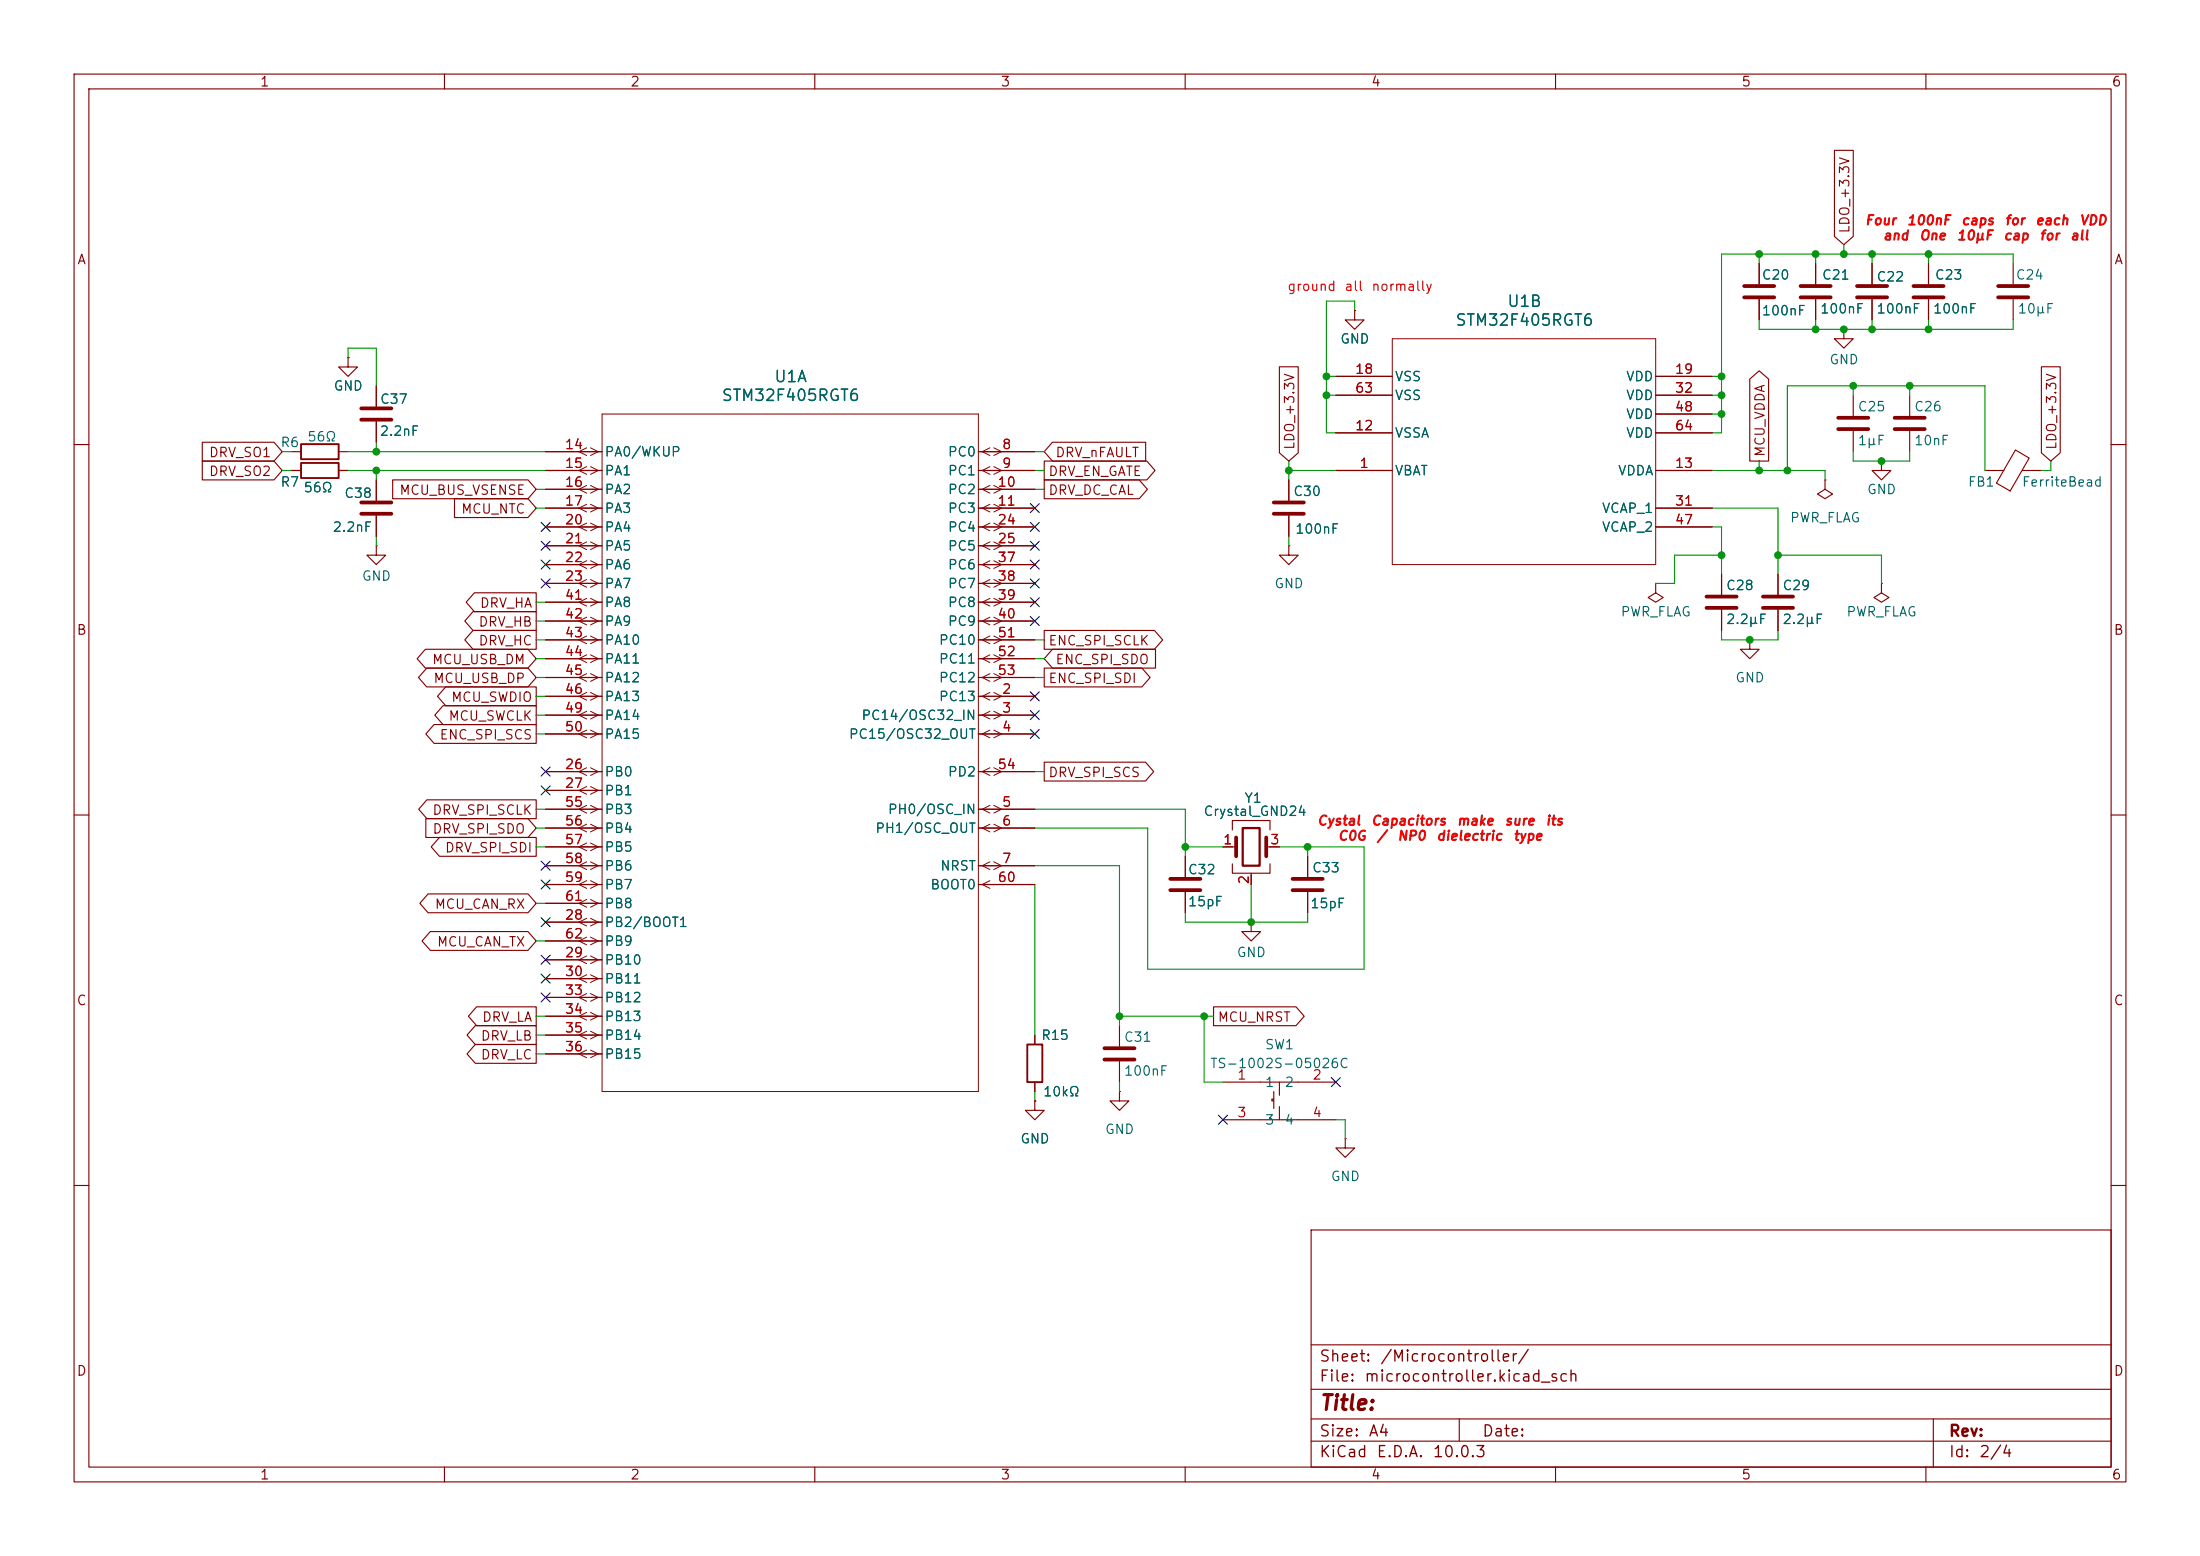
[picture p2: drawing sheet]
<svg xmlns="http://www.w3.org/2000/svg" width="297mm" height="210mm" viewBox="0 0 297 210" stroke-linecap="round" stroke-linejoin="round" font-family="sans-serif">
<g fill="none" stroke="#840000" stroke-width=".15">
<path d="M10 10h277v190h-277zM12 12h273v186h-273zM60 10v2M110 10v2M160 10v2M210 10v2M260 10v2M237.5 35.6v2.8M245.1 35.6v2.8M247.6 20.3h2.6v11.6l-1.3 1.1-1.3-1.1zM252.7 35.6v2.8M260.3 35.6v2.8"/>
<path d="M271.8 35.6v2.8M27.3 59.7h9.7l1.1 1.3-1.1 1.2h-9.7zM47 48.3v1.2h1.3l-1.3 1.3-1.3-1.3h1.3M47 48.3h.1M50.8 52.1v2.8M50.8 56.9v2.8M142.1 59.7h12.6v2.5h-12.6l-1.1-1.2zM172.7 49.5h2.6v11.6l-1.3 1.1-1.3-1.1zM180.3 58.4h7.7M180.3 50.8h7.7M180.3 53.3h7.7M182.9 41.9v1.3h1.2l-1.2 1.3-1.3-1.3h1.3"/>
<path d="M182.9 41.9h.1M223.5 58.4h7.6M223.5 50.8h7.6M223.5 53.3h7.6M223.5 55.9h7.6M236.2 51.2l1.3-1.2 1.3 1.2v11h-2.6zM237.5 40.4v2.8M245.1 40.4v2.8M248.9 44.5v1.2h1.3l-1.3 1.3-1.3-1.3h1.3M248.9 44.5h.1M250.2 53.3v2.8M250.2 58.2v2.8"/>
<path d="M252.7 40.4v2.8M257.8 53.3v2.8M257.8 58.2v2.8M260.3 40.4v2.8M271.8 40.4v2.8M275.6 49.5h2.5v11.6l-1.2 1.1-1.3-1.1zM10 60h2M27.3 62.2h9.7l1.1 1.3-1.1 1.3h-9.7zM39.4 61h1.2M39.4 63.5h1.2M45.7 61h1.3M45.7 63.5h1.3"/>
<path d="M50.8 73.7v1.2h1.3l-1.3 1.3-1.3-1.3h1.3M50.8 73.7h.1M50.8 64.8v2.8M50.8 69.6v2.8M53 64.8h18.3l1.1 1.2-1.1 1.3h-18.3zM61.4 67.3h9.9l1.1 1.3-1.1 1.3h-9.9zM73.7 61h7.6M73.7 63.5h7.6M73.7 66h7.6M73.7 68.6h7.6M73.7 71.1h7.6M73.7 73.7h7.6"/>
<path d="M73.7 76.2h7.6M73.7 78.7h7.6M132.1 61h7.6M132.1 63.5h7.6M132.1 66h7.6M132.1 68.6h7.6M132.1 71.1h7.6M132.1 73.7h7.6M132.1 76.2h7.6M132.1 78.7h7.6M141 62.2h13.8l1.1 1.3-1.1 1.3h-13.8zM141 64.8h12.8l1.1 1.2-1.1 1.3h-12.8z"/>
<path d="M174 73.7v1.2h1.3l-1.3 1.3-1.3-1.3h1.3M174 73.7h.1M174 64.8v2.8M174 69.6v2.8M180.3 63.5h7.7M223.5 78.7v1.3l1 .6-1 .7-1-.7 1-.6M223.5 78.7h.1M223.5 63.5h7.6M223.5 68.6h7.6M223.5 71.1h7.6M232.4 77.5v2.8M240 77.5v2.8"/>
<path d="M246.4 64.8v1.2l1 .7-1 .6-1-.6 1-.7M246.4 64.8h.1M254 62.2v1.3h1.3l-1.3 1.3-1.3-1.3h1.3M254 62.2h.1M254 78.7v1.3l1 .6-1 .7-1-.7 1-.6M254 78.7h.1M268 63.5h2.5M272.1 60.7l1.8 1.1-2.5 4.5-1.9-1.1zM273 63.5h2.6M285 60h2M57.4 87.6h13.9l1.1 1.3-1.1 1.3h-13.9l-1.1-1.3zM57.6 90.2h13.7l1.1 1.2-1.1 1.3h-13.7l-1.1-1.3z"/>
<path d="M58.6 97.8h13.8v2.5h-13.8l-1.1-1.2zM59.8 95.2h12.6v2.6h-12.6l-1.1-1.3zM60.2 92.7h12.2v2.6h-12.2l-1.1-1.3zM63.9 82.5h8.5v2.6h-8.5l-1.2-1.3zM63.9 85.1h8.5v2.5h-8.5l-1.2-1.2zM64 80h8.4v2.6h-8.4l-1.1-1.3zM73.7 94h7.6M73.7 96.5h7.6M73.7 99.1h7.6M73.7 81.3h7.6M73.7 83.8h7.6M73.7 86.4h7.6"/>
<path d="M73.7 88.9h7.6M73.7 91.4h7.6M132.1 94h7.6M132.1 96.5h7.6M132.1 99.1h7.6M132.1 81.3h7.6M132.1 83.8h7.6M132.1 86.4h7.6M132.1 88.9h7.6M132.1 91.4h7.6M141 85.1h14.9l1.1 1.3-1.1 1.2h-14.9zM141 90.2h13.2l1.1 1.2-1.1 1.3h-13.2z"/>
<path d="M142.1 87.6h13.9v2.6h-13.9l-1.1-1.3zM232.4 82.3v2.8M236.2 86.4v1.2h1.3l-1.3 1.3-1.3-1.3h1.3M236.2 86.4h.1M240 82.3v2.8M10 110h2M57.5 110.5h13.8l1.1 1.3-1.1 1.2h-13.8zM57.6 107.9h14.8v2.6h-14.8l-1.1-1.3zM59.3 113h13.1v2.6h-13.1l-1.1-1.3zM73.7 114.3h7.6M73.7 109.2h7.6M73.7 111.8h7.6"/>
<path d="M73.7 116.8h7.6M73.7 104.1h7.6M73.7 106.7h7.6M73.7 119.4h7.6M132.1 109.2h7.6M132.1 111.8h7.6M132.1 116.8h7.6M132.1 104.1h7.6M132.1 119.4h7.6M141 102.9h13.6l1.2 1.2-1.2 1.3h-13.6zM160 115.6v2.8M165.1 114.3h1.8"/>
<path d="M166.4 112v-1.3h5v1.3M166.4 116.6v1.3h5v-1.3M168.9 117.9v1.5M170.9 114.3h1.8M176.5 115.6v2.8M285 110h2M57.8 120.6h13.5l1.1 1.3-1.1 1.3h-13.5l-1.1-1.3zM58.1 125.7h13.2l1.1 1.3-1.1 1.3h-13.2l-1.1-1.3zM64.2 138.4h8.2v2.6h-8.2l-1.1-1.3zM64.3 135.9h8.1v2.5h-8.1l-1.1-1.2zM73.7 124.5h7.6M73.7 129.5h7.6"/>
<path d="M73.7 132.1h7.6M73.7 134.6h7.6M73.7 137.2h7.6M73.7 139.7h7.6M73.7 121.9h7.6M73.7 127h7.6M139.7 139.7v1.3M151.1 138.4v2.8M160 120.4v2.8M163.8 135.9h11.2l1.1 1.3-1.1 1.2h-11.2zM168.9 124.5v1.2h1.3l-1.3 1.3-1.3-1.3h1.3M168.9 124.5h.1"/>
<path d="M176.5 120.4v2.8M64.2 141h8.2v2.5h-8.2l-1.1-1.3zM73.7 142.2h7.6M139.7 148.6v1.3h1.3l-1.3 1.2-1.3-1.2h1.3M139.7 148.6h.1M139.7 146.1v1.2M151.1 147.3v1.3h1.3l-1.3 1.3-1.2-1.3h1.2M151.1 147.3h.1M151.1 143.3v2.8M165.1 146.1h15.2M165.1 151.1h15.2M172 148.3h-.3v.3h.3"/>
<path d="M172 147.3v2.3M172.7 146.1v1.7M172.7 149.4v1.7M181.6 153.7v1.2h1.3l-1.3 1.3-1.3-1.3h1.3M181.6 153.7h.1M10 160h2M177 166h108v32h-108zM285 160h2M60 198v2M110 198v2M160 198v2M177 194.5h108"/>
<path d="M177 191.5h108M177 187.5h108M177 181.5h108M197 191.5v3M210 198v2M260 198v2M261 191.5v6.5"/>
</g>
<g fill="none" stroke="#840000" stroke-width=".51">
<path d="M235.5 38.6h4M243.1 38.6h4M250.7 38.6h4.1M258.3 38.6h4.1M269.7 38.6h4.1M48.8 56.6h4M48.8 55.1h4M235.5 40.1h4M243.1 40.1h4M248.2 57.9h4M248.2 56.4h4M250.7 40.1h4.1"/>
<path d="M255.8 57.9h4M255.8 56.4h4M258.3 40.1h4.1M269.7 40.1h4.1M48.8 67.8h4M48.8 69.3h4M172 67.8h4M172 69.3h4M230.4 82h4M230.4 80.5h4M238 82h4.1M238 80.5h4.1"/>
<path d="M158 118.6h4.1M166.9 113v2.6M170.9 113v2.6M174.5 118.6h4.1M158 120.1h4.1M174.5 120.1h4.1M149.1 141.5h4.1M149.1 143h4.1"/>
</g>
<path d="M167.8 111.8h2.3v5h-2.3z" fill="none" stroke="#840000" stroke-width=".3"/>
<g fill="none" stroke="#840000" stroke-width=".14">
<path d="M81.3 55.9h50.8v91.4h-50.8zM188 45.7h35.5v30.5h-35.5zM79.2 60.4l-1 .6 1 .5M79.2 63l-1 .5 1 .5M79.2 65.5l-1 .5 1 .6M79.2 68.1l-1 .5 1 .5M79.2 70.6l-1 .5 1 .5M79.2 73.1l-1 .6 1 .5M79.2 75.7l-1 .5 1 .5M79.2 78.2l-1 .5 1 .6M79.7 60.4l1.1 .6-1.1 .5M79.7 63l1.1 .5-1.1 .5"/>
<path d="M79.7 65.5l1.1 .5-1.1 .6M79.7 68.1l1.1 .5-1.1 .5M79.7 70.6l1.1 .5-1.1 .5M79.7 73.1l1.1 .6-1.1 .5M79.7 75.7l1.1 .5-1.1 .5M79.7 78.2l1.1 .5-1.1 .6M133.6 60.4l-1 .6 1 .5M133.6 63l-1 .5 1 .5M133.6 65.5l-1 .5 1 .6M133.6 68.1l-1 .5 1 .5M133.6 70.6l-1 .5 1 .5M133.6 73.1l-1 .6 1 .5"/>
<path d="M133.6 75.7l-1 .5 1 .5M133.6 78.2l-1 .5 1 .6M134.2 60.4l1 .6-1 .5M134.2 63l1 .5-1 .5M134.2 65.5l1 .5-1 .6M134.2 68.1l1 .5-1 .5M134.2 70.6l1 .5-1 .5M134.2 73.1l1 .6-1 .5M134.2 75.7l1 .5-1 .5M134.2 78.2l1 .5-1 .6M79.2 80.8l-1 .5 1 .5M79.2 83.3l-1 .5 1 .5"/>
<path d="M79.2 85.8l-1 .6 1 .5M79.2 88.4l-1 .5 1 .5M79.2 90.9l-1 .5 1 .6M79.2 93.5l-1 .5 1 .5M79.2 96l-1 .5 1 .5M79.2 98.5l-1 .6 1 .5M79.7 80.8l1.1 .5-1.1 .5M79.7 83.3l1.1 .5-1.1 .5M79.7 85.8l1.1 .6-1.1 .5M79.7 88.4l1.1 .5-1.1 .5M79.7 90.9l1.1 .5-1.1 .6M79.7 93.5l1.1 .5-1.1 .5"/>
<path d="M79.7 96l1.1 .5-1.1 .5M79.7 98.5l1.1 .6-1.1 .5M133.6 80.8l-1 .5 1 .5M133.6 83.3l-1 .5 1 .5M133.6 85.8l-1 .6 1 .5M133.6 88.4l-1 .5 1 .5M133.6 90.9l-1 .5 1 .6M133.6 93.5l-1 .5 1 .5M133.6 96l-1 .5 1 .5M133.6 98.5l-1 .6 1 .5M134.2 80.8l1 .5-1 .5M134.2 83.3l1 .5-1 .5"/>
<path d="M134.2 85.8l1 .6-1 .5M134.2 88.4l1 .5-1 .5M134.2 90.9l1 .5-1 .6M134.2 93.5l1 .5-1 .5M134.2 96l1 .5-1 .5M134.2 98.5l1 .6-1 .5M79.2 103.6l-1 .5 1 .6M79.2 106.2l-1 .5 1 .5M79.2 108.7l-1 .5 1 .5M79.2 111.2l-1 .6 1 .5M79.2 113.8l-1 .5 1 .5M79.2 116.3l-1 .5 1 .6"/>
<path d="M79.2 118.9l-1 .5 1 .5M79.7 103.6l1.1 .5-1.1 .6M79.7 106.2l1.1 .5-1.1 .5M79.7 108.7l1.1 .5-1.1 .5M79.7 111.2l1.1 .6-1.1 .5M79.7 113.8l1.1 .5-1.1 .5M79.7 116.3l1.1 .5-1.1 .6M79.7 118.9l1.1 .5-1.1 .5M133.6 103.6l-1 .5 1 .6M133.6 108.7l-1 .5 1 .5M133.6 111.2l-1 .6 1 .5M133.6 116.3l-1 .5 1 .6"/>
<path d="M133.6 118.9l-1 .5 1 .5M134.2 103.6l1 .5-1 .6M134.2 108.7l1 .5-1 .5M134.2 111.2l1 .6-1 .5M134.2 116.3l1 .5-1 .6M79.2 121.4l-1 .5 1 .5M79.2 123.9l-1 .6 1 .5M79.2 126.5l-1 .5 1 .5M79.2 129l-1 .5 1 .6M79.2 131.6l-1 .5 1 .5M79.2 134.1l-1 .5 1 .5M79.2 136.6l-1 .6 1 .5"/>
<path d="M79.2 139.2l-1 .5 1 .5M79.7 121.4l1.1 .5-1.1 .5M79.7 123.9l1.1 .6-1.1 .5M79.7 126.5l1.1 .5-1.1 .5M79.7 129l1.1 .5-1.1 .6M79.7 131.6l1.1 .5-1.1 .5M79.7 134.1l1.1 .5-1.1 .5M79.7 136.6l1.1 .6-1.1 .5M79.7 139.2l1.1 .5-1.1 .5M79.2 141.7l-1 .5 1 .6M79.7 141.7l1.1 .5-1.1 .6"/>
</g>
<path d="M40.6 59.9h5.1v2.1h-5.1zM40.6 62.5h5.1v2h-5.1zM138.7 141h2v5.1h-2z" fill="none" stroke="#840000" stroke-width=".25"/>
<g fill="none" stroke="#009600" stroke-width=".15">
<path d="M237.5 34.3v1.3M245.1 34.3v1.3M248.9 33v1.3M252.7 34.3v1.3M260.3 34.3v1.3M271.8 35.6v-1.3h-39.4v24.1h-1.3M47 48.3v-1.3h3.8v5.1M50.8 59.7v1.3M179.1 53.3h1.2M179.1 50.8h1.2M182.9 41.9v-1.3h-3.8v17.8h1.2M231.1 53.3h1.3"/>
<path d="M231.1 50.8h1.3M231.1 55.9h1.3M237.5 43.2v1.3h34.3v-1.3M245.1 43.2v1.3M250.2 52.1v1.2M252.7 43.2v1.3M257.8 52.1v1.2M260.3 43.2v1.3M38.1 63.5h1.3M38.1 61h1.3M47 63.5h26.7M47 61h26.7"/>
<path d="M50.8 63.5v1.3M50.8 72.4v1.3M72.4 68.6h1.3M72.4 66h1.3M139.7 63.5h1.3M139.7 61h1.3M139.7 66h1.3M174 63.5h6.3M174 62.2v2.6M174 72.4v1.3M231.1 68.6h8.9v8.9M231.1 71.1h1.3v6.4"/>
<path d="M231.1 63.5h15.3v1.3M232.4 74.9h-6.3v3.8h-2.6M237.5 62.2v1.3M240 74.9h14v3.8M241.3 63.5v-11.4h26.7v11.4M250.2 61v1.2h7.6v-1.2M276.9 62.2v1.3h-1.3M72.4 86.4h1.3M72.4 88.9h1.3M72.4 91.4h1.3M72.4 96.5h1.3M72.4 94h1.3"/>
<path d="M72.4 99.1h1.3M72.4 81.3h1.3M72.4 83.8h1.3M139.7 86.4h1.3M139.7 88.9h1.3M139.7 91.4h1.3M232.4 85.1v1.3h7.6v-1.3M72.4 109.2h1.3M72.4 111.8h1.3M72.4 114.3h1.3M139.7 109.2h20.3v6.4M139.7 111.8h15.2v19h29.2v-16.5h-11.4"/>
<path d="M139.7 116.8h11.4v21.6M139.7 119.4v20.3M139.7 104.1h1.3M160 114.3h5.1M168.9 119.4v5.1M176.5 114.3v1.3M72.4 127h1.3M72.4 139.7h1.3M72.4 137.2h1.3M72.4 121.9h1.3M151.1 137.2h12.7M160 123.2v1.3h16.5v-1.3"/>
<path d="M162.6 137.2v8.9h2.5M72.4 142.2h1.3M139.7 147.3v1.3M151.1 146.1v1.2M180.3 151.1h1.3v2.6"/>
</g>
<g fill="none" stroke="#000084" stroke-width=".15">
<path d="M73.1 73.1l1.2 1.2M73.1 78.1l1.2 1.2M73.1 75.6l1.2 1.2M73.1 70.5l1.2 1.2M74.3 73.1l-1.2 1.2M74.3 78.1l-1.2 1.2M74.3 75.6l-1.2 1.2M74.3 70.5l-1.2 1.2M139.1 68l1.2 1.2M139.1 70.5l1.2 1.2M139.1 78.1l1.2 1.2M139.1 73.1l1.2 1.2"/>
<path d="M139.1 75.6l1.2 1.2M140.3 68l-1.2 1.2M140.3 70.5l-1.2 1.2M140.3 78.1l-1.2 1.2M140.3 73.1l-1.2 1.2M140.3 75.6l-1.2 1.2M139.1 93.4l1.2 1.2M139.1 83.2l1.2 1.2M139.1 98.5l1.2 1.2M139.1 95.9l1.2 1.2M139.1 80.7l1.2 1.2M140.3 93.4l-1.2 1.2"/>
<path d="M140.3 83.2l-1.2 1.2M140.3 98.5l-1.2 1.2M140.3 95.9l-1.2 1.2M140.3 80.7l-1.2 1.2M73.1 116.2l1.2 1.2M73.1 106.1l1.2 1.2M73.1 103.5l1.2 1.2M73.1 118.8l1.2 1.2M74.3 116.2l-1.2 1.2M74.3 106.1l-1.2 1.2M74.3 103.5l-1.2 1.2M74.3 118.8l-1.2 1.2"/>
<path d="M73.1 131.5l1.2 1.2M73.1 134l1.2 1.2M73.1 128.9l1.2 1.2M73.1 123.9l1.2 1.2M74.3 131.5l-1.2 1.2M74.3 134l-1.2 1.2M74.3 128.9l-1.2 1.2M74.3 123.9l-1.2 1.2M164.5 150.5l1.2 1.2M165.7 150.5l-1.2 1.2M179.7 145.4l1.2 1.3M180.9 145.4l-1.2 1.3"/>
</g>
<g fill="#009600" stroke="#009600" stroke-width=".14">
<circle cx="260.3" cy="34.3" r=".46"/>
<circle cx="252.7" cy="34.3" r=".46"/>
<circle cx="252.7" cy="44.5" r=".46"/>
<circle cx="245.1" cy="44.5" r=".46"/>
<circle cx="248.9" cy="44.5" r=".46"/>
<circle cx="260.3" cy="44.5" r=".46"/>
<circle cx="176.5" cy="114.3" r=".46"/>
<circle cx="168.9" cy="124.5" r=".46"/>
<circle cx="232.4" cy="53.3" r=".46"/>
<circle cx="232.4" cy="50.8" r=".46"/>
<circle cx="237.5" cy="34.3" r=".46"/>
<circle cx="248.9" cy="34.3" r=".46"/>
<circle cx="245.1" cy="34.3" r=".46"/>
<circle cx="241.3" cy="63.5" r=".46"/>
<circle cx="237.5" cy="63.5" r=".46"/>
<circle cx="232.4" cy="74.9" r=".46"/>
<circle cx="232.4" cy="55.9" r=".46"/>
<circle cx="240" cy="74.9" r=".46"/>
<circle cx="257.8" cy="52.1" r=".46"/>
<circle cx="250.2" cy="52.1" r=".46"/>
<circle cx="236.2" cy="86.4" r=".46"/>
<circle cx="254" cy="62.2" r=".46"/>
<circle cx="174" cy="63.5" r=".46"/>
<circle cx="179.1" cy="53.3" r=".46"/>
<circle cx="179.1" cy="50.8" r=".46"/>
<circle cx="50.8" cy="61" r=".46"/>
<circle cx="50.8" cy="63.5" r=".46"/>
<circle cx="160" cy="114.3" r=".46"/>
<circle cx="162.6" cy="137.2" r=".46"/>
<circle cx="151.1" cy="137.2" r=".46"/>
</g>
<text font-size="2" fill="#840000" x="178" y="190.8">Title:</text>
<g font-size="1.5" fill="#006464">
<text x="203.4" y="41.8">U1B</text>
<text x="196.4" y="44.3">STM32F405RGT6</text>
<text x="104.4" y="52">U1A</text>
<text x="97.3" y="54.5">STM32F405RGT6</text>
</g>
<g font-size="1.5" fill="#840000">
<text x="178" y="184.2">Sheet:</text>
<text x="186.2" y="184.2">/Microcontroller/</text>
<text x="178" y="186.9">File:</text>
<text x="184.1" y="186.9">microcontroller.kicad_sch</text>
<text x="178" y="197.1">KiCad</text>
<text x="178" y="194.3">Size:</text>
<text x="184.7" y="194.3">A4</text>
<text x="185.7" y="197.1">E.D.A.</text>
<text x="193.3" y="197.1">10.0.3</text>
<text x="200" y="194.3">Date:</text>
<text x="263" y="194.3">Rev:</text>
<text x="263" y="197.1">Id:</text>
<text x="267.1" y="197.1">2/4</text>
</g>
<g font-size="1.3" fill="#840000">
<text x="35" y="12">1</text>
<text x="85" y="12">2</text>
<text x="135" y="12">3</text>
<text x="185" y="12">4</text>
<text x="235" y="12">5</text>
<text x="285" y="12">6</text>
<text x="10.3" y="36">A</text>
<text x="250" y="31.6" transform="rotate(-90 250 31.6)">LDO_+3.3V</text>
<text x="285.3" y="36">A</text>
<text x="28.1" y="64.6">DRV_SO2</text>
<text x="28.1" y="62">DRV_SO1</text>
<text x="141.4" y="64.6">DRV_EN_GATE</text>
<text x="142.4" y="62">DRV_nFAULT</text>
<text x="175.1" y="60.8" transform="rotate(-90 175.1 60.8)">LDO_+3.3V</text>
<text x="238.6" y="61.8" transform="rotate(-90 238.6 61.8)">MCU_VDDA</text>
<text x="277.9" y="60.8" transform="rotate(-90 277.9 60.8)">LDO_+3.3V</text>
<text x="53.8" y="67.1">MCU_BUS_VSENSE</text>
<text x="62.2" y="69.6">MCU_NTC</text>
<text x="141.4" y="67.1">DRV_DC_CAL</text>
<text x="64.7" y="82.3">DRV_HA</text>
<text x="10.3" y="86">B</text>
<text x="58.2" y="90">MCU_USB_DM</text>
<text x="64.5" y="84.9">DRV_HB</text>
<text x="64.5" y="87.4">DRV_HC</text>
<text x="141.4" y="87.4">ENC_SPI_SCLK</text>
<text x="142.4" y="90">ENC_SPI_SDO</text>
<text x="285.3" y="86">B</text>
<text x="58.4" y="92.5">MCU_USB_DP</text>
<text x="60.8" y="95">MCU_SWDIO</text>
<text x="141.4" y="92.5">ENC_SPI_SDI</text>
<text x="59.3" y="100.1">ENC_SPI_SCS</text>
<text x="60.5" y="97.6">MCU_SWCLK</text>
<text x="141.4" y="105.2">DRV_SPI_SCS</text>
<text x="58.3" y="110.3">DRV_SPI_SCLK</text>
<text x="58.3" y="112.8">DRV_SPI_SDO</text>
<text x="60" y="115.4">DRV_SPI_SDI</text>
<text x="58.6" y="123">MCU_CAN_RX</text>
<text x="58.9" y="128.1">MCU_CAN_TX</text>
<text x="10.3" y="136">C</text>
<text x="285.3" y="136">C</text>
<text x="64.8" y="140.8">DRV_LB</text>
<text x="64.8" y="143.3">DRV_LC</text>
<text x="65" y="138.2">DRV_LA</text>
<text x="164.3" y="138.2">MCU_NRST</text>
<text x="10.3" y="186">D</text>
<text x="285.3" y="186">D</text>
<text x="35" y="200">1</text>
<text x="85" y="200">2</text>
<text x="135" y="200">3</text>
<text x="185" y="200">4</text>
<text x="235" y="200">5</text>
<text x="285" y="200">6</text>
</g>
<g font-size="1.3" fill="#fe0000">
<text x="251.7" y="30.7">Four</text>
<text x="254.1" y="32.7">and</text>
<text x="257.3" y="30.7">100nF</text>
<text x="259" y="32.7">One</text>
<text x="264.1" y="32.7">10µF</text>
<text x="264.7" y="30.7">caps</text>
<text x="270.4" y="32.7">cap</text>
<text x="270.6" y="30.7">for</text>
<text x="274.7" y="30.7">each</text>
<text x="275.2" y="32.7">for</text>
<text x="279.4" y="32.7">all</text>
<text x="280.6" y="30.7">VDD</text>
<text x="177.7" y="111.7">Cystal</text>
<text x="180.5" y="113.8">C0G</text>
<text x="185" y="111.7">Capacitors</text>
<text x="185.7" y="113.8">/</text>
<text x="188.5" y="113.8">NP0</text>
<text x="193.8" y="113.8">dielectric</text>
<text x="196.6" y="111.7">make</text>
<text x="203" y="111.7">sure</text>
<text x="204.2" y="113.8">type</text>
<text x="208.5" y="111.7">its</text>
</g>
<g font-size="1.3" fill="#f00">
<text x="173.7" y="39.6">ground</text>
<text x="181.4" y="39.6">all</text>
<text x="185.1" y="39.6">normally</text>
</g>
<g font-size="1.3" fill="#006464">
<text x="237.8" y="38.1">C20</text>
<text x="245.9" y="38.1">C21</text>
<text x="253.2" y="38.3">C22</text>
<text x="261.1" y="38.1">C23</text>
<text x="272" y="38.1">C24</text>
<text x="180.8" y="46.7">GND</text>
<text x="237.8" y="42.9">100nF</text>
<text x="245.6" y="42.6">100nF</text>
<text x="253.2" y="42.6">100nF</text>
<text x="260.9" y="42.6">100nF</text>
<text x="272.3" y="42.6">10µF</text>
<text x="45" y="53">GND</text>
<text x="188.2" y="51.8">VSS</text>
<text x="219.4" y="51.8">VDD</text>
<text x="246.9" y="49.5">GND</text>
<text x="41.4" y="59.9">56Ω</text>
<text x="51.2" y="59.1">2.2nF</text>
<text x="51.2" y="54.8">C37</text>
<text x="188.2" y="59.4">VSSA</text>
<text x="188.2" y="54.3">VSS</text>
<text x="219.4" y="54.3">VDD</text>
<text x="219.4" y="56.9">VDD</text>
<text x="219.4" y="59.4">VDD</text>
<text x="250.7" y="55.8">C25</text>
<text x="258.3" y="55.8">C26</text>
<text x="37.8" y="60.7">R6</text>
<text x="37.8" y="66">R7</text>
<text x="81.5" y="61.9">PA0/WKUP</text>
<text x="81.5" y="64.5">PA1</text>
<text x="127.9" y="61.9">PC0</text>
<text x="127.9" y="64.5">PC1</text>
<text x="188.2" y="64.5">VBAT</text>
<text x="218.3" y="64.5">VDDA</text>
<text x="250.7" y="60.4">1µF</text>
<text x="258.3" y="60.4">10nF</text>
<text x="265.6" y="66">FB1</text>
<text x="272.9" y="66">FerriteBead</text>
<text x="40.9" y="66.8">56Ω</text>
<text x="46.4" y="67.5">C38</text>
<text x="81.5" y="67">PA2</text>
<text x="81.5" y="69.6">PA3</text>
<text x="127.9" y="67">PC2</text>
<text x="127.9" y="69.6">PC3</text>
<text x="174.5" y="67.3">C30</text>
<text x="216.2" y="69.6">VCAP_1</text>
<text x="241.6" y="70.8">PWR_FLAG</text>
<text x="252" y="67">GND</text>
<text x="44.8" y="72.1">2.2nF</text>
<text x="81.5" y="72.1">PA4</text>
<text x="81.5" y="74.6">PA5</text>
<text x="81.5" y="77.2">PA6</text>
<text x="127.9" y="72.1">PC4</text>
<text x="127.9" y="74.6">PC5</text>
<text x="127.9" y="77.2">PC6</text>
<text x="174.8" y="72.3">100nF</text>
<text x="216.2" y="72.1">VCAP_2</text>
<text x="48.8" y="78.7">GND</text>
<text x="81.5" y="79.7">PA7</text>
<text x="81.5" y="82.3">PA8</text>
<text x="127.9" y="79.7">PC7</text>
<text x="127.9" y="82.3">PC8</text>
<text x="172" y="79.7">GND</text>
<text x="218.7" y="83.5">PWR_FLAG</text>
<text x="232.9" y="80">C28</text>
<text x="240.5" y="80">C29</text>
<text x="249.2" y="83.5">PWR_FLAG</text>
<text x="81.5" y="84.8">PA9</text>
<text x="81.5" y="87.3">PA10</text>
<text x="81.5" y="89.9">PA11</text>
<text x="126.7" y="87.3">PC10</text>
<text x="126.7" y="89.9">PC11</text>
<text x="127.9" y="84.8">PC9</text>
<text x="232.9" y="84.5">2.2µF</text>
<text x="240.5" y="84.5">2.2µF</text>
<text x="81.5" y="92.4">PA12</text>
<text x="81.5" y="95">PA13</text>
<text x="126.7" y="95">PC13</text>
<text x="126.7" y="92.4">PC12</text>
<text x="234.2" y="92.4">GND</text>
<text x="81.5" y="97.5">PA14</text>
<text x="81.5" y="100">PA15</text>
<text x="114.5" y="100">PC15/OSC32_OUT</text>
<text x="116.2" y="97.5">PC14/OSC32_IN</text>
<text x="81.5" y="105.1">PB0</text>
<text x="81.5" y="107.7">PB1</text>
<text x="127.9" y="105.1">PD2</text>
<text x="81.5" y="110.2">PB3</text>
<text x="81.5" y="112.7">PB4</text>
<text x="118.1" y="112.7">PH1/OSC_OUT</text>
<text x="119.8" y="110.2">PH0/OSC_IN</text>
<text x="162.4" y="110.4">Crystal_GND24</text>
<text x="167.9" y="108.7">Y1</text>
<text x="81.5" y="115.3">PB5</text>
<text x="81.5" y="117.8">PB6</text>
<text x="126.8" y="117.8">NRST</text>
<text x="160.3" y="118.3">C32</text>
<text x="177" y="118.1">C33</text>
<text x="81.5" y="125.4">PB2/BOOT1</text>
<text x="81.5" y="120.4">PB7</text>
<text x="81.5" y="122.9">PB8</text>
<text x="125.5" y="120.4">BOOT0</text>
<text x="160.3" y="122.6">15pF</text>
<text x="176.8" y="122.9">15pF</text>
<text x="81.5" y="130.5">PB10</text>
<text x="81.5" y="128">PB9</text>
<text x="166.9" y="129.5">GND</text>
<text x="81.5" y="133.1">PB11</text>
<text x="81.5" y="135.6">PB12</text>
<text x="81.5" y="138.1">PB13</text>
<text x="81.5" y="140.7">PB14</text>
<text x="81.5" y="143.2">PB15</text>
<text x="140.5" y="140.7">R15</text>
<text x="151.6" y="140.9">C31</text>
<text x="170.7" y="141.9">SW1</text>
<text x="140.7" y="148.3">10kΩ</text>
<text x="151.6" y="145.5">100nF</text>
<text x="163.3" y="144.5">TS-1002S-05026C</text>
<text x="170.7" y="147">1</text>
<text x="173.3" y="147">2</text>
<text x="137.7" y="154.6">GND</text>
<text x="149.1" y="153.4">GND</text>
<text x="170.7" y="152.1">3</text>
<text x="173.3" y="152.1">4</text>
<text x="179.6" y="159.7">GND</text>
</g>
<g font-size="1.3" fill="#a90000">
<text x="182.8" y="50.8">18</text>
<text x="182.8" y="53.3">63</text>
<text x="226" y="50.8">19</text>
<text x="226" y="53.3">32</text>
<text x="182.8" y="58.4">12</text>
<text x="226" y="55.9">48</text>
<text x="226" y="58.4">64</text>
<text x="76.2" y="60.9">14</text>
<text x="76.2" y="63.5">15</text>
<text x="135.2" y="60.9">8</text>
<text x="135.2" y="63.5">9</text>
<text x="183.4" y="63.5">1</text>
<text x="226" y="63.5">13</text>
<text x="76.2" y="66">16</text>
<text x="76.2" y="68.6">17</text>
<text x="76.2" y="71.1">20</text>
<text x="134.6" y="66">10</text>
<text x="134.6" y="68.6">11</text>
<text x="134.6" y="71.1">24</text>
<text x="226" y="68.6">31</text>
<text x="226" y="71.1">47</text>
<text x="76.2" y="73.6">21</text>
<text x="76.2" y="76.2">22</text>
<text x="134.6" y="73.6">25</text>
<text x="134.6" y="76.2">37</text>
<text x="76.2" y="78.7">23</text>
<text x="76.2" y="81.3">41</text>
<text x="76.2" y="83.8">42</text>
<text x="134.6" y="78.7">38</text>
<text x="134.6" y="81.3">39</text>
<text x="134.6" y="83.8">40</text>
<text x="76.2" y="86.3">43</text>
<text x="76.2" y="88.9">44</text>
<text x="134.6" y="86.3">51</text>
<text x="134.6" y="88.9">52</text>
<text x="76.2" y="91.4">45</text>
<text x="76.2" y="94">46</text>
<text x="134.6" y="91.4">53</text>
<text x="135.2" y="94">2</text>
<text x="76.2" y="96.5">49</text>
<text x="76.2" y="99">50</text>
<text x="135.2" y="96.5">3</text>
<text x="135.2" y="99">4</text>
<text x="76.2" y="104.1">26</text>
<text x="76.2" y="106.7">27</text>
<text x="134.6" y="104.1">54</text>
<text x="76.2" y="109.2">55</text>
<text x="76.2" y="111.7">56</text>
<text x="135.2" y="109.2">5</text>
<text x="135.2" y="111.7">6</text>
<text x="76.2" y="114.3">57</text>
<text x="76.2" y="116.8">58</text>
<text x="76.2" y="119.4">59</text>
<text x="134.6" y="119.4">60</text>
<text x="135.2" y="116.8">7</text>
<text x="165" y="114.3">1</text>
<text x="168.9" y="119.5" transform="rotate(-90 168.9 119.5)">2</text>
<text x="171.4" y="114.3">3</text>
<text x="76.2" y="124.4">28</text>
<text x="76.2" y="121.9">61</text>
<text x="76.2" y="129.5">29</text>
<text x="76.2" y="127">62</text>
<text x="76.2" y="132.1">30</text>
<text x="76.2" y="134.6">33</text>
<text x="76.2" y="137.1">34</text>
<text x="76.2" y="139.7">35</text>
<text x="76.2" y="142.2">36</text>
<text x="166.9" y="146">1</text>
<text x="177.1" y="146">2</text>
<text x="166.9" y="151.1">3</text>
<text x="177.1" y="151.1">4</text>
</g>
</svg>
